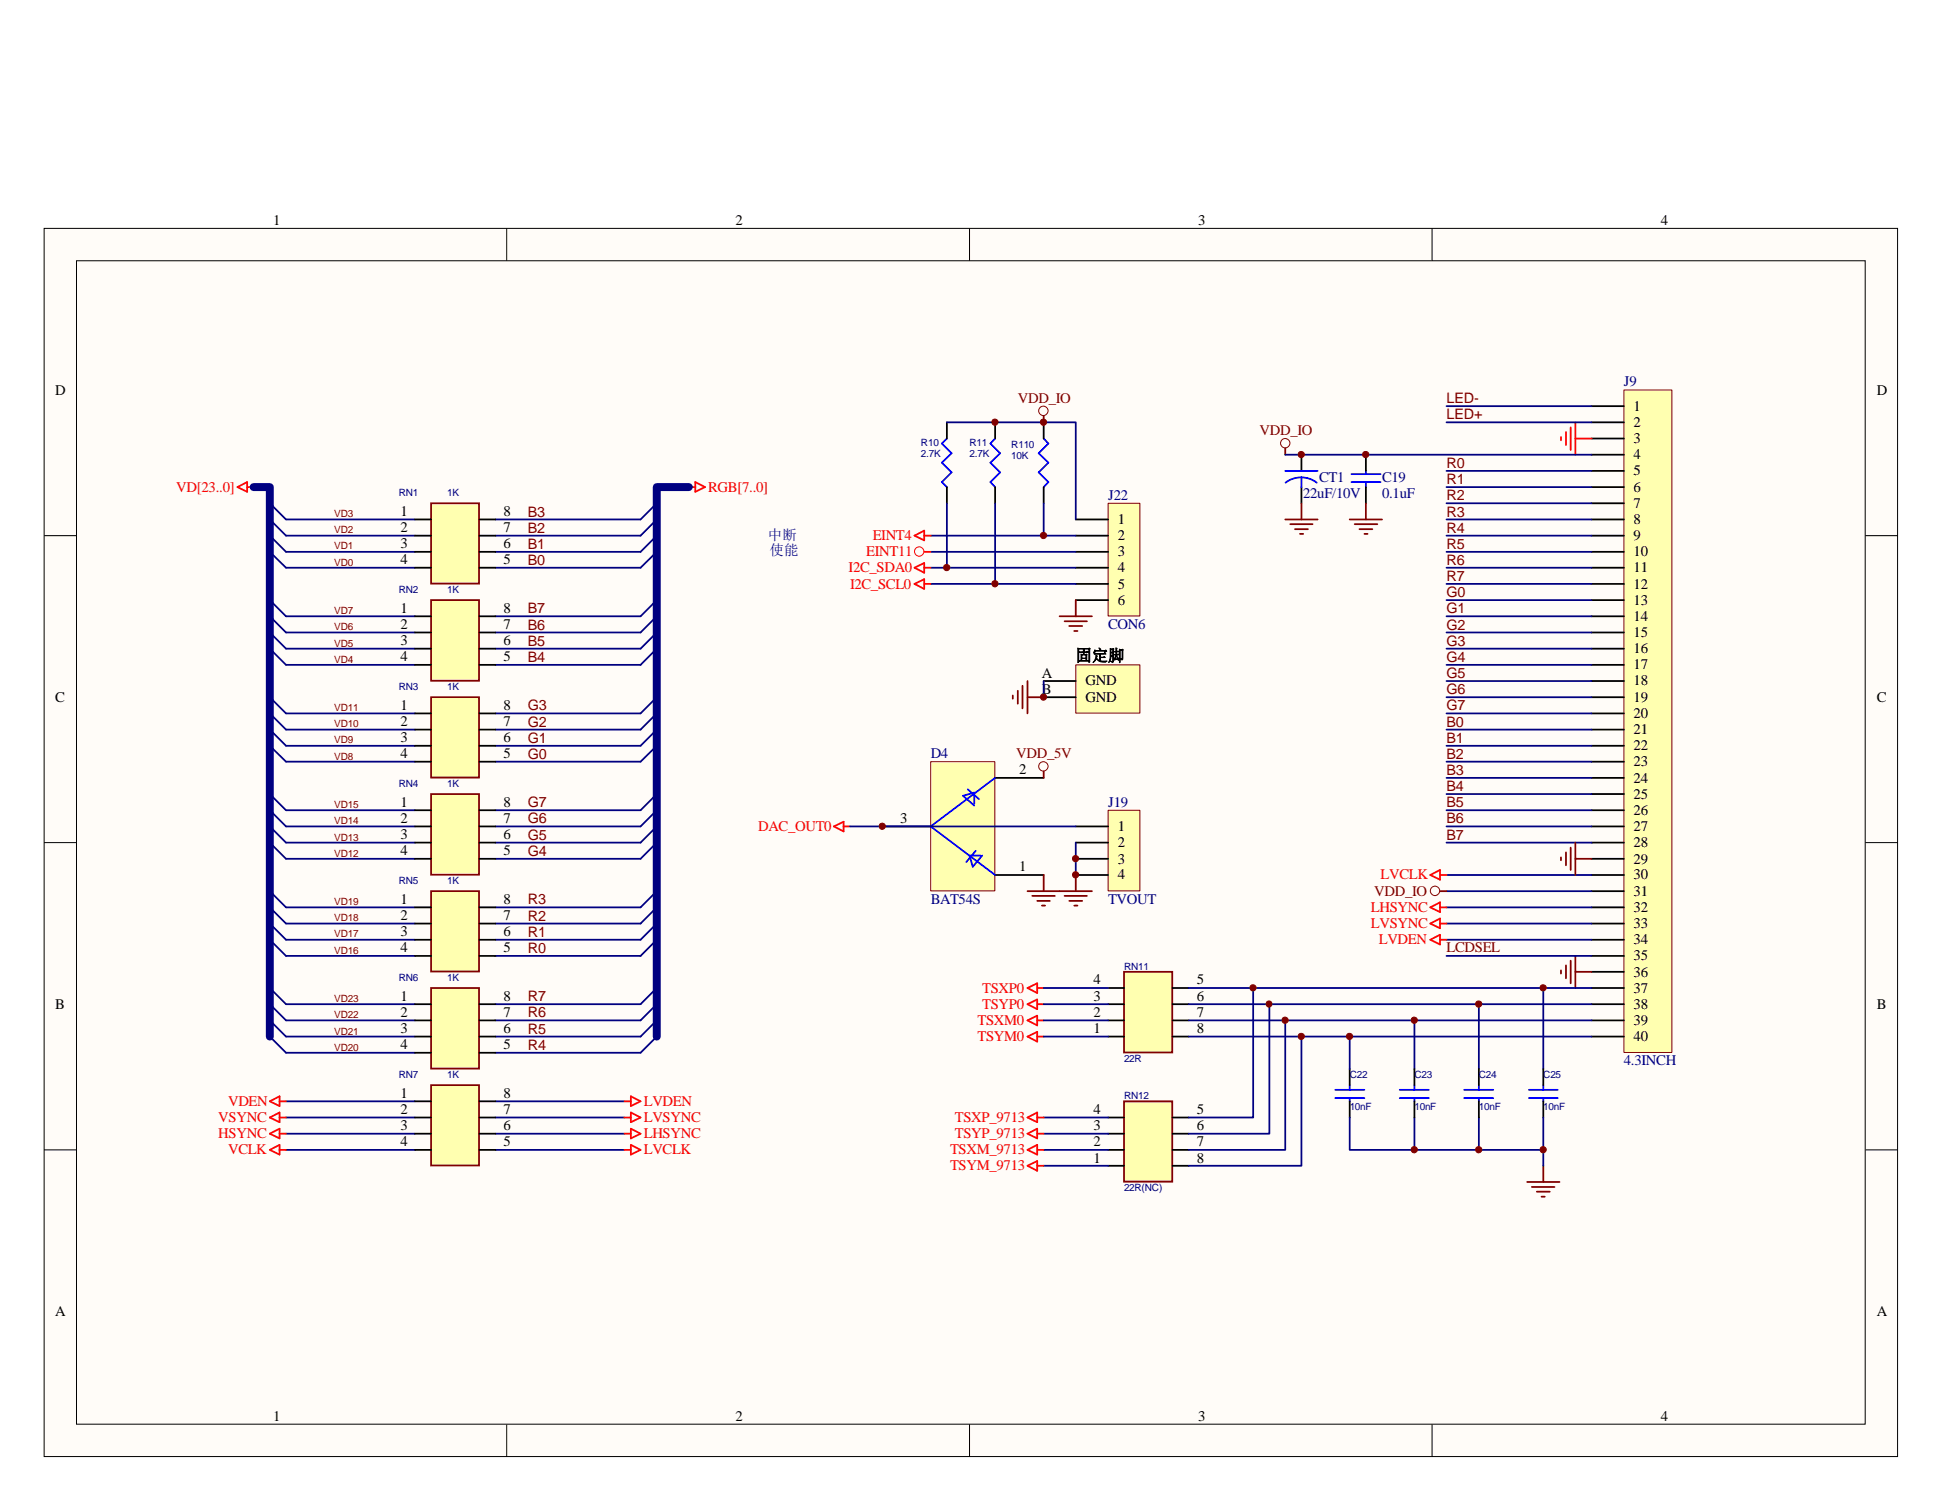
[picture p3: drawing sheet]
<svg xmlns="http://www.w3.org/2000/svg" width="279mm" height="216mm" viewBox="0 0 279 216" stroke-linecap="round" stroke-linejoin="round" font-family="sans-serif">
<path d="M6.3 32.9h266.7v176.6h-266.7z" fill="#fffcf8"/>
<g fill="none" stroke="#000" stroke-width=".14">
<path d="M6.3 32.9h266.7v176.6h-266.7zM11 37.5h257.4v167.4h-257.4zM72.9 32.9v4.6M139.5 32.9v4.6M206 32.9v4.6M6.3 77h4.7M268.4 77h4.6M6.3 121.2h4.7M268.4 121.2h4.6M6.3 165.4h4.7M268.4 165.4h4.6M72.9 204.9v4.6"/>
<path d="M139.5 204.9v4.6M206 204.9v4.6"/>
</g>
<g fill="none" stroke="#000080" stroke-width=".25">
<path d="M41.1 74.7h18.6M41.1 77h18.6M41.1 79.4h18.6M71.3 74.7h20.9M71.3 77h20.9M71.3 79.4h20.9M41.1 81.7h18.6M41.1 88.6h18.6M41.1 91h18.6M41.1 93.3h18.6M41.1 95.6h18.6M71.3 81.7h20.9"/>
<path d="M71.3 88.6h20.9M71.3 91h20.9M71.3 93.3h20.9M71.3 95.6h20.9M41.1 102.6h18.6M41.1 104.9h18.6M41.1 107.3h18.6M41.1 109.6h18.6M41.1 116.5h18.6M41.1 118.9h18.6M71.3 102.6h20.9M71.3 104.9h20.9"/>
<path d="M71.3 107.3h20.9M71.3 109.6h20.9M71.3 116.5h20.9M71.3 118.9h20.9M41.1 121.2h18.6M41.1 123.5h18.6M41.1 130.5h18.6M41.1 132.8h18.6M41.1 135.2h18.6M41.1 137.5h18.6M71.3 121.2h20.9M71.3 123.5h20.9"/>
<path d="M71.3 130.5h20.9M71.3 132.8h20.9M71.3 135.2h20.9M71.3 137.5h20.9M41.1 144.4h18.6M41.1 146.8h18.6M41.1 149.1h18.6M41.1 151.4h18.6M41.1 158.4h18.6M71.3 144.4h20.9M71.3 146.8h20.9M71.3 149.1h20.9"/>
<path d="M71.3 151.4h20.9M71.3 158.4h18.5M203.5 146.8v7M212.8 144.4v9.4M222 142.1v11.7M41.1 160.7h18.6M41.1 163.1h18.6M41.1 165.4h18.6M71.3 160.7h18.5M71.3 163.1h18.5M71.3 165.4h18.5M203.5 160.7v4.7"/>
<path d="M212.8 160.7v4.7"/>
</g>
<path d="M62 130.5l.9-.9 1.2 1.1 1.4-1.4 1.4 1.4 1.1-1.1 1 .9M62 132.8l.9-.9 1.2 1.2 1.4-1.4 1.4 1.4 1.1-1.2 1 .9M62 135.2l.9-1 1.2 1.2 1.4-1.4 1.4 1.4 1.1-1.2 1 1M62 137.5l.9-.9 1.2 1.1 1.4-1.4 1.4 1.4 1.1-1.1 1 .9M210.7 156.8h4.1M210.7 157.9h4.1M212.8 156.1v.7M212.8 157.9v.5" fill="none" stroke="#00f" stroke-width=".25"/>
<path d="M212.8 153.8v2.3M212.8 158.4v2.3" fill="none" stroke="#000" stroke-width=".25"/>
<path d="M62 128.2h6.9v11.5h-6.9z" fill-rule="evenodd" fill="#ffffb0" stroke="#800000" stroke-width=".25"/>
<path d="M59.7 130.5h2.3M59.7 132.8h2.3M59.7 135.2h2.3M59.7 137.5h2.3M69 130.5h2.3M69 132.8h2.3M69 135.2h2.3M69 137.5h2.3M203.5 153.8v2.3M203.5 158.4v2.3" fill="none" stroke="#000" stroke-width=".25"/>
<path d="M62 144.4l.9-.9 1.2 1.2 1.4-1.4 1.4 1.4 1.1-1.2 1 .9M62 146.8l.9-1 1.2 1.2 1.4-1.4 1.4 1.4 1.1-1.2 1 1M62 149.1l.9-.9 1.2 1.2 1.4-1.4 1.4 1.4 1.1-1.2 1 .9M62 151.4l.9-.9 1.2 1.2 1.4-1.4 1.4 1.4 1.1-1.2 1 .9M201.4 156.8h4.2M201.4 157.9h4.2M203.5 156.1v.7M203.5 157.9v.5" fill="none" stroke="#00f" stroke-width=".25"/>
<path d="M62 142.1h6.9v11.6h-6.9z" fill-rule="evenodd" fill="#ffffb0" stroke="#800000" stroke-width=".25"/>
<path d="M59.7 144.4h2.3M59.7 146.8h2.3M59.7 149.1h2.3M59.7 151.4h2.3M69 144.4h2.3M69 146.8h2.3M69 149.1h2.3M69 151.4h2.3M194.2 153.8v2.3M194.2 158.4v2.3" fill="none" stroke="#000" stroke-width=".25"/>
<path d="M62 116.5l.9-.9 1.2 1.2 1.4-1.4 1.4 1.4 1.1-1.2 1 .9M62 118.9l.9-1 1.2 1.2 1.4-1.4 1.4 1.4 1.1-1.2 1 1M62 121.2l.9-.9 1.2 1.2 1.4-1.4 1.4 1.4 1.1-1.2 1 .9M62 123.5l.9-.9 1.2 1.1 1.4-1.3 1.4 1.3 1.1-1.1 1 .9M192.1 156.8h4.2M192.1 157.9h4.2M194.2 156.1v.7M194.2 157.9v.5" fill="none" stroke="#00f" stroke-width=".25"/>
<path d="M62 114.2h6.9v11.6h-6.9z" fill-rule="evenodd" fill="#ffffb0" stroke="#800000" stroke-width=".25"/>
<path d="M59.7 116.5h2.3M59.7 118.9h2.3M69 116.5h2.3M69 118.9h2.3M59.7 121.2h2.3M59.7 123.5h2.3M69 121.2h2.3M69 123.5h2.3" fill="none" stroke="#000" stroke-width=".25"/>
<path d="M62 88.6l.9-.9 1.2 1.2 1.4-1.4 1.4 1.4 1.1-1.2 1 .9M62 91l.9-1 1.2 1.2 1.4-1.4 1.4 1.4 1.1-1.2 1 1M62 93.3l.9-.9 1.2 1.2 1.4-1.4 1.4 1.4 1.1-1.2 1 .9M62 95.6l.9-.9 1.2 1.1 1.4-1.4 1.4 1.4 1.1-1.1 1 .9" fill="none" stroke="#00f" stroke-width=".25"/>
<path d="M62 86.3h6.9v11.6h-6.9z" fill-rule="evenodd" fill="#ffffb0" stroke="#800000" stroke-width=".25"/>
<path d="M59.7 88.6h2.3M59.7 91h2.3M59.7 93.3h2.3M59.7 95.6h2.3M69 88.6h2.3M69 91h2.3M69 93.3h2.3M69 95.6h2.3" fill="none" stroke="#000" stroke-width=".25"/>
<path d="M62 158.4l.9-.9 1.2 1.1 1.4-1.4 1.4 1.4 1.1-1.1 1 .9M62 160.7l.9-.9 1.2 1.2 1.4-1.4 1.4 1.4 1.1-1.2 1 .9M62 163.1l.9-1 1.2 1.2 1.4-1.4 1.4 1.4 1.1-1.2 1 1M62 165.4l.9-.9 1.2 1.1 1.4-1.4 1.4 1.4 1.1-1.1 1 .9" fill="none" stroke="#00f" stroke-width=".25"/>
<path d="M62 156.1h6.9v11.5h-6.9z" fill-rule="evenodd" fill="#ffffb0" stroke="#800000" stroke-width=".25"/>
<path d="M59.7 158.4h2.3M69 158.4h2.3M59.7 160.7h2.3M59.7 163.1h2.3M59.7 165.4h2.3M69 160.7h2.3M69 163.1h2.3M69 165.4h2.3" fill="none" stroke="#000" stroke-width=".25"/>
<path d="M62 102.6l.9-.9 1.2 1.1 1.4-1.4 1.4 1.4 1.1-1.1 1 .9M62 104.9l.9-.9 1.2 1.2 1.4-1.4 1.4 1.4 1.1-1.2 1 .9M62 107.3l.9-1 1.2 1.2 1.4-1.4 1.4 1.4 1.1-1.2 1 1M62 109.6l.9-.9 1.2 1.1 1.4-1.4 1.4 1.4 1.1-1.1 1 .9" fill="none" stroke="#00f" stroke-width=".25"/>
<path d="M62 100.3h6.9v11.5h-6.9z" fill-rule="evenodd" fill="#ffffb0" stroke="#800000" stroke-width=".25"/>
<path d="M59.7 102.6h2.3M59.7 104.9h2.3M59.7 107.3h2.3M59.7 109.6h2.3M69 102.6h2.3M69 104.9h2.3M69 107.3h2.3M69 109.6h2.3M222 153.8v2.3M222 158.4v2.3" fill="none" stroke="#000" stroke-width=".25"/>
<path d="M62 74.7l.9-.9 1.2 1.1 1.4-1.4 1.4 1.4 1.1-1.1 1 .9M62 77l.9-.9 1.2 1.2 1.4-1.4 1.4 1.4 1.1-1.2 1 .9M62 79.4l.9-1 1.2 1.2 1.4-1.4 1.4 1.4 1.1-1.2 1 1M62 81.7l.9-1 1.2 1.2 1.4-1.4 1.4 1.4 1.1-1.2 1 1M220 156.8h4.1M220 157.9h4.1M222 156.1v.7M222 157.9v.5" fill="none" stroke="#00f" stroke-width=".25"/>
<path d="M62 72.4h6.9v11.5h-6.9z" fill-rule="evenodd" fill="#ffffb0" stroke="#800000" stroke-width=".25"/>
<path d="M59.7 74.7h2.3M59.7 77h2.3M59.7 79.4h2.3M69 74.7h2.3M69 77h2.3M69 79.4h2.3M187.2 65.4v2.3M187.2 70.1v2.3M196.5 65.4v2.3M196.5 70.1v2.3M59.7 81.7h2.3M69 81.7h2.3" fill="none" stroke="#000" stroke-width=".25"/>
<circle cx="184.9" cy="63.7" r=".68" fill="none" stroke="#800000" stroke-width=".14"/>
<path d="M184.9 64.5v.9M219.7 170h4.7M220.4 170.7h3.2M221.1 171.4h1.9M221.8 172.1h.4M222 167.7v2.3" fill="none" stroke="#800000" stroke-width=".25"/>
<g fill="none" stroke="#f00" stroke-width=".25">
<path d="M34.2 70.1l1.4-.8v1.4zM35.6 70.1h.9M99.1 70.1h.9M100 69.3l1.4 .8-1.4 .6zM38.8 158.4l1.4-.7v1.4zM40.2 158.4h.9M89.8 158.4h1M90.8 157.7l1.4 .7-1.4 .7zM147.8 142.1l1.4-.7v1.4zM147.8 144.4l1.4-.6v1.4zM147.8 146.8l1.4-.7v1.4zM147.8 149.1l1.4-.7v1.4z"/>
<path d="M149.2 142.1h1M149.2 144.4h1M149.2 149.1h1M149.2 146.8h1M38.8 163.1l1.4-.8v1.4zM38.8 160.7l1.4-.7v1.4zM38.8 165.4l1.4-.7v1.4zM40.2 163.1h.9M40.2 165.4h.9M40.2 160.7h.9M89.8 163.1h1M89.8 165.4h1"/>
<path d="M89.8 160.7h1M90.8 162.3l1.4 .8-1.4 .6zM90.8 160l1.4 .7-1.4 .7zM90.8 164.7l1.4 .7-1.4 .7z"/>
</g>
<g fill="none" stroke="#000080" stroke-width=".25">
<path d="M38.8 72.4l2.3 2.3M38.8 74.7l2.3 2.3M38.8 77l2.3 2.4M38.8 79.4l2.3 2.3M94.5 72.4l-2.3 2.3M94.5 74.7l-2.3 2.3M94.5 77l-2.3 2.4M94.5 79.4l-2.3 2.3M38.8 86.3l2.3 2.3M38.8 88.6l2.3 2.4M38.8 91l2.3 2.3M38.8 93.3l2.3 2.3"/>
<path d="M94.5 86.3l-2.3 2.3M94.5 88.6l-2.3 2.4M94.5 91l-2.3 2.3M94.5 93.3l-2.3 2.3M38.8 100.3l2.3 2.3M38.8 102.6l2.3 2.3M38.8 104.9l2.3 2.4M38.8 107.3l2.3 2.3M38.8 114.2l2.3 2.3M38.8 116.5l2.3 2.4M38.8 118.9l2.3 2.3M94.5 100.3l-2.3 2.3"/>
<path d="M94.5 102.6l-2.3 2.3M94.5 104.9l-2.3 2.4M94.5 107.3l-2.3 2.3M94.5 114.2l-2.3 2.3M94.5 116.5l-2.3 2.4M94.5 118.9l-2.3 2.3M38.8 121.2l2.3 2.3M38.8 128.2l2.3 2.3M38.8 130.5l2.3 2.3M38.8 132.8l2.3 2.4M38.8 135.2l2.3 2.3M94.5 121.2l-2.3 2.3"/>
<path d="M94.5 128.2l-2.3 2.3M94.5 130.5l-2.3 2.3M94.5 132.8l-2.3 2.4M94.5 135.2l-2.3 2.3M38.8 142.1l2.3 2.3M38.8 144.4l2.3 2.4M38.8 146.8l2.3 2.3M38.8 149.1l2.3 2.3M94.5 142.1l-2.3 2.3M94.5 144.4l-2.3 2.4M94.5 146.8l-2.3 2.3M94.5 149.1l-2.3 2.3"/>
<path d="M194.2 160.7v4.7h27.8M222 160.7v7"/>
</g>
<path d="M36.5 70.1h2.3v79M99.1 70.1h-4.6v79" fill="none" stroke="#000080" stroke-width="1.1"/>
<path d="M184.9 67.7h4.7M185 69.4a3.7 3.7 0 0 1 4.4 0M187.2 68.7v1.4M194.4 69.3h4.2M194.4 68.2h4.2M196.5 67.7v.5M196.5 69.3v.8" fill="none" stroke="#00f" stroke-width=".25"/>
<path d="M233.7 56.1h6.8v95.3h-6.8z" fill="#ffffb0"/>
<g fill="none" stroke="#800000" stroke-width=".14">
<path d="M233.6 56.1h6.9v95.3h-6.9z"/>
<circle cx="206.5" cy="128.1" r=".68"/>
</g>
<g fill="none" stroke="#000" stroke-width=".25">
<path d="M229 58.4h4.6M229 60.7h4.6M229 63.1h4.6M229 65.4h4.6M229 67.7h4.6M229 70.1h4.6M229 72.4h4.6M229 74.7h4.6M229 77h4.6M229 79.4h4.6M229 81.7h4.6M229 84h4.6"/>
<path d="M229 86.3h4.6M229 88.6h4.6M229 91h4.6M229 93.3h4.6M229 95.6h4.6M229 98h4.6M229 100.3h4.6M229 102.6h4.6M229 104.9h4.6M229 107.3h4.6M229 109.6h4.6M229 111.9h4.6"/>
<path d="M229 114.2h4.6M229 116.5h4.6M229 118.9h4.6M229 121.2h4.6M229 123.5h4.6M229 125.9h4.6M229 128.2h4.6M229 130.5h4.6M229 132.8h4.6M229 135.2h4.6M229 137.5h4.6M229 139.8h4.6"/>
<path d="M229 142.1h4.6M229 144.4h4.6M229 146.8h4.6M229 149.1h4.6"/>
</g>
<g fill="none" stroke="#000080" stroke-width=".25">
<path d="M208.1 58.4h20.9M184.9 65.4h44.1M208.1 79.4h20.9M208.1 77h20.9M208.1 74.7h20.9M208.1 60.7h20.9M208.1 67.7h20.9M208.1 70.1h20.9M208.1 72.4h20.9M208.1 98h20.9M208.1 95.6h20.9M208.1 93.3h20.9"/>
<path d="M208.1 91h20.9M208.1 84h20.9M208.1 81.7h20.9M208.1 86.3h20.9M208.1 88.6h20.9M208.1 118.9h20.9M208.1 116.5h20.9M208.1 114.2h20.9M208.1 111.9h20.9M208.1 102.6h20.9M208.1 100.3h20.9M208.1 104.9h20.9"/>
<path d="M208.1 107.3h20.9M208.1 109.6h20.9M208.1 135.2h20.9M208.1 132.8h20.9M208.1 130.5h20.9M208.1 128.2h20.9M208.1 125.9h20.9M208.1 121.2h20.9M208.1 137.5h20.9"/>
</g>
<g fill="none" stroke="#800000" stroke-width=".25">
<path d="M184.9 74.7h4.7M185.6 75.4h3.2M186.3 76.1h1.9M187 76.8h.5M187.2 72.4v2.3M194.2 74.7h4.6M194.9 75.4h3.3M195.6 76.1h1.8M196.3 76.8h.5M196.5 72.4v2.3M207.2 128.2h.9M224.6 123.3v.4"/>
<path d="M224.6 139.6v.4M225.3 122.6v1.9M225.3 138.9v1.8M226 121.9v3.2M226 138.2v3.2M226.7 121.2v4.7M226.7 137.5v4.6M226.7 123.5h2.3M226.7 139.8h2.3"/>
</g>
<g fill="none" stroke="#f00" stroke-width=".25">
<path d="M224.6 62.9v.4M225.3 62.1v1.9M226 61.5v3.2M226.7 60.7v4.7M226.7 63.1h2.3M205.8 130.5l1.4-.7v1.4zM205.8 125.9l1.4-.8v1.4zM205.8 132.8l1.4-.7v1.4zM205.8 135.2l1.4-.7v1.3zM207.2 130.5h.9M207.2 135.2h.9M207.2 125.9h.9"/>
<path d="M207.2 132.8h.9"/>
</g>
<path d="M159.5 72.4h4.5v16.2h-4.5z" fill="#ffffb0"/>
<g fill="none" stroke="#800000" stroke-width=".14">
<path d="M159.4 72.4h4.6v16.2h-4.6z"/>
<circle cx="150.1" cy="59.1" r=".68"/>
</g>
<path d="M150.2 60.7v2.4M150.2 70.1v2.3M154.8 74.7h4.6M154.8 77h4.6M154.8 79.4h4.6M154.8 81.7h4.6M154.8 84h4.6M154.8 86.3h4.6" fill="none" stroke="#000" stroke-width=".25"/>
<path d="M133.9 77h20.9M133.9 79.4h20.9M150.2 60.7h4.6v14M150.2 72.4v4.6M133.9 81.7h20.9M133.9 84h20.9" fill="none" stroke="#000080" stroke-width=".25"/>
<path d="M150.2 59.8v.9M152.4 88.6h4.7M153.2 89.4h3.2M153.8 90h1.9M154.6 90.8h.4M154.8 86.3v2.3M152.4 128.2h4.7M153.2 128.9h3.2M153.8 129.6h1.9M154.6 130.3h.4M154.8 125.9v2.3" fill="none" stroke="#800000" stroke-width=".25"/>
<path d="M150.2 63.1l.6 .7-1.4 1.4 1.4 1.3-1.4 1.4 1.4 1.4-.6 .8" fill="none" stroke="#00f" stroke-width=".25"/>
<path d="M131.6 77l1.4-.7v1.4zM133 77h.9M133 79.4h.9M131.6 81.7l1.4-.7v1.4zM131.6 84l1.4-.7v1.4zM133 81.7h.9M133 84h.9" fill="none" stroke="#f00" stroke-width=".25"/>
<circle cx="132.3" cy="79.3" r=".68" fill="none" stroke="#f00" stroke-width=".14"/>
<path d="M159.5 116.6h4.5v11.5h-4.5z" fill="#ffffb0"/>
<path d="M159.4 116.5h4.6v11.6h-4.6z" fill="none" stroke="#800000" stroke-width=".14"/>
<path d="M154.8 118.9h4.6M154.8 121.2h4.6M154.8 123.5h4.6M154.8 125.9h4.6" fill="none" stroke="#000" stroke-width=".25"/>
<path d="M154.8 121.2v4.7" fill="none" stroke="#000080" stroke-width=".25"/>
<path d="M133.9 109.6h9.2v18.5h-9.2z" fill="#ffffb0"/>
<g fill="none" stroke="#800000" stroke-width=".14">
<path d="M133.9 109.6h9.2v18.5h-9.2z"/>
<circle cx="150.1" cy="110.2" r=".68"/>
</g>
<path d="M127 118.9h6.9M143.2 111.9h7M143.2 125.9h7" fill="none" stroke="#000" stroke-width=".25"/>
<path d="M139.2 113.5l1.6 1.4M140.2 115.6v-1.6l-1.6 .5 1.6 1.4M143.2 111.9l-9.3 7 9.3 7M140.4 122.4l-1.4 1.6M141.1 123.1h-1.6l.5 1.6 1.3-1.6" fill="none" stroke="#00f" stroke-width=".25"/>
<path d="M150.2 111v.9M147.8 128.2h4.6M148.5 128.9h3.3M149.2 129.6h1.8M149.9 130.3h.5M150.2 125.9v2.3" fill="none" stroke="#800000" stroke-width=".25"/>
<path d="M120 118.9l1.4-.7v1.4zM121.4 118.9h.9" fill="none" stroke="#f00" stroke-width=".25"/>
<path d="M154.8 95.7h9.2v6.9h-9.2z" fill="#ffffb0"/>
<path d="M154.8 95.6h9.2v7h-9.2z" fill="none" stroke="#800000" stroke-width=".14"/>
<path d="M150.2 98h4.6M150.2 100.3h4.6" fill="none" stroke="#000" stroke-width=".25"/>
<path d="M161.7 149.1l.9 .9 1.2-1.1 1.4 1.4 1.4-1.4 1.2 1.1 .9-.9M161.7 146.8l.9 .9 1.2-1.1 1.4 1.4 1.4-1.4 1.2 1.1 .9-.9M161.7 144.4l.9 1 1.2-1.2 1.4 1.4 1.4-1.4 1.2 1.2 .9-1M161.7 142.1l.9 .9 1.2-1.1 1.4 1.4 1.4-1.4 1.2 1.1 .9-.9" fill="none" stroke="#00f" stroke-width=".25"/>
<path d="M161.7 139.8h7v11.6h-7z" fill-rule="evenodd" fill="#ffffb0" stroke="#800000" stroke-width=".25"/>
<path d="M159.4 149.1h2.3M159.4 146.8h2.3M159.4 144.4h2.3M159.4 142.1h2.3M168.7 149.1h2.3M168.7 146.8h2.3M168.7 144.4h2.3M168.7 142.1h2.3" fill="none" stroke="#000" stroke-width=".25"/>
<path d="M146.4 99.4v1.8M147.1 98.6v3.3M147.8 98v4.6M145.7 100v.5M147.8 100.3h2.4" fill="none" stroke="#800000" stroke-width=".25"/>
<path d="M150.2 98v2.3M171 149.1h58M171 146.8h58M171 144.4h58M171 142.1h58" fill="none" stroke="#000080" stroke-width=".25"/>
<path d="M161.7 167.7l.9 .9 1.2-1.1 1.4 1.4 1.4-1.4 1.2 1.1 .9-.9M161.7 165.4l.9 .9 1.2-1.2 1.4 1.4 1.4-1.4 1.2 1.2 .9-.9M161.7 163.1l.9 .9 1.2-1.2 1.4 1.4 1.4-1.4 1.2 1.2 .9-.9M161.7 160.7l.9 1 1.2-1.2 1.4 1.4 1.4-1.4 1.2 1.2 .9-1" fill="none" stroke="#00f" stroke-width=".25"/>
<path d="M161.7 158.4h7v11.6h-7z" fill-rule="evenodd" fill="#ffffb0" stroke="#800000" stroke-width=".25"/>
<path d="M136.2 60.7v2.4M136.2 70.1v2.3M143.2 60.7v2.4M143.2 70.1v2.3M159.4 167.7h2.3M159.4 165.4h2.3M159.4 163.1h2.3M159.4 160.7h2.3M168.7 167.7h2.3M168.7 165.4h2.3M168.7 163.1h2.3M168.7 160.7h2.3" fill="none" stroke="#000" stroke-width=".25"/>
<g fill="none" stroke="#000080" stroke-width=".25">
<path d="M136.2 60.7h14M136.2 72.4v9.3M143.2 72.4v11.6M122.3 118.9h32.5M150.2 142.1h9.2M150.2 144.4h9.2M150.2 146.8h9.2M150.2 149.1h9.2M180.3 142.1v18.6h-9.3M182.6 144.4v18.7h-11.6M184.9 146.8v18.6h-13.9M187.2 149.1v18.6h-16.2"/>
<path d="M194.2 149.1v4.7M150.2 160.7h9.2M150.2 163.1h9.2M150.2 165.4h9.2M150.2 167.7h9.2"/>
</g>
<path d="M147.8 160.7l1.4-.7v1.4zM147.8 163.1l1.4-.8v1.4zM147.8 165.4l1.4-.7v1.4zM147.8 167.7l1.4-.7v1.4zM149.2 160.7h1M149.2 163.1h1M149.2 167.7h1M149.2 165.4h1" fill="none" stroke="#f00" stroke-width=".25"/>
<g fill="#800000" stroke="#800000" stroke-width=".14">
<circle cx="196.5" cy="65.4" r=".45"/>
<circle cx="187.2" cy="65.4" r=".45"/>
<circle cx="150.1" cy="77" r=".45"/>
<circle cx="154.7" cy="125.8" r=".45"/>
<circle cx="154.7" cy="123.5" r=".45"/>
<circle cx="126.9" cy="118.8" r=".45"/>
<circle cx="150.1" cy="100.3" r=".45"/>
<circle cx="180.3" cy="142.1" r=".45"/>
<circle cx="182.6" cy="144.4" r=".44"/>
<circle cx="184.9" cy="146.7" r=".45"/>
<circle cx="187.2" cy="149.1" r=".45"/>
<circle cx="203.5" cy="165.4" r=".45"/>
<circle cx="203.5" cy="146.7" r=".45"/>
<circle cx="212.7" cy="165.4" r=".45"/>
<circle cx="212.7" cy="144.4" r=".45"/>
<circle cx="222" cy="142.1" r=".45"/>
<circle cx="222" cy="165.4" r=".45"/>
<circle cx="194.2" cy="149.1" r=".45"/>
<circle cx="150.1" cy="60.7" r=".45"/>
<circle cx="143.1" cy="60.7" r=".45"/>
<circle cx="136.2" cy="81.6" r=".45"/>
<circle cx="143.1" cy="84" r=".45"/>
</g>
<path d="M136.2 63.1l-.7 .7 1.4 1.4-1.4 1.3 1.4 1.4-1.4 1.4 .7 .8M143.2 63.1l-.7 .7 1.4 1.4-1.4 1.3 1.4 1.4-1.4 1.4 .7 .8" fill="none" stroke="#00f" stroke-width=".25"/>
<text font-size="2.3" x="154.8" y="95.1">固定脚</text>
<g font-size="2.1">
<text x="39.3" y="32.3">1</text>
<text x="105.8" y="32.3">2</text>
<text x="172.4" y="32.3">3</text>
<text x="239" y="32.3">4</text>
<text x="8" y="56.8">D</text>
<text x="235" y="59.1">1</text>
<text x="270" y="56.8">D</text>
<text x="235" y="61.4">2</text>
<text x="235" y="63.8">3</text>
<text x="235" y="66.1">4</text>
<text x="235" y="68.4">5</text>
<text x="235" y="70.7">6</text>
<text x="57.6" y="74.2">1</text>
<text x="57.6" y="76.5">2</text>
<text x="72.4" y="76.5">7</text>
<text x="72.4" y="74.2">8</text>
<text x="160.8" y="75.4">1</text>
<text x="160.8" y="77.7">2</text>
<text x="235" y="73">7</text>
<text x="235" y="75.4">8</text>
<text x="235" y="77.7">9</text>
<text x="57.6" y="78.9">3</text>
<text x="57.6" y="81.2">4</text>
<text x="72.4" y="81.2">5</text>
<text x="72.4" y="78.9">6</text>
<text x="160.8" y="80">3</text>
<text x="160.8" y="82.3">4</text>
<text x="235" y="80">10</text>
<text x="235" y="82.3">11</text>
<text x="57.6" y="88.1">1</text>
<text x="72.4" y="88.1">8</text>
<text x="160.8" y="84.7">5</text>
<text x="160.8" y="87">6</text>
<text x="235" y="84.7">12</text>
<text x="235" y="87">13</text>
<text x="235" y="89.3">14</text>
<text x="57.6" y="90.5">2</text>
<text x="57.6" y="92.8">3</text>
<text x="57.6" y="95.1">4</text>
<text x="72.4" y="95.1">5</text>
<text x="72.4" y="92.8">6</text>
<text x="72.4" y="90.5">7</text>
<text x="235" y="91.7">15</text>
<text x="235" y="94">16</text>
<text x="8" y="100.9">C</text>
<text x="149.9" y="97.5">A</text>
<text x="149.9" y="99.8">B</text>
<text x="156.2" y="98.6">GND</text>
<text x="156.2" y="100.9">GND</text>
<text x="235" y="96.3">17</text>
<text x="235" y="98.6">18</text>
<text x="235" y="100.9">19</text>
<text x="270" y="100.9">C</text>
<text x="57.6" y="102.1">1</text>
<text x="57.6" y="104.4">2</text>
<text x="57.6" y="106.8">3</text>
<text x="72.4" y="106.8">6</text>
<text x="72.4" y="104.4">7</text>
<text x="72.4" y="102.1">8</text>
<text x="235" y="103.3">20</text>
<text x="235" y="105.6">21</text>
<text x="235" y="107.9">22</text>
<text x="57.6" y="109.1">4</text>
<text x="72.4" y="109.1">5</text>
<text x="146.6" y="111.4">2</text>
<text x="235" y="110.2">23</text>
<text x="235" y="112.6">24</text>
<text x="57.6" y="116">1</text>
<text x="57.6" y="118.4">2</text>
<text x="72.4" y="118.4">7</text>
<text x="72.4" y="116">8</text>
<text x="129.5" y="118.4">3</text>
<text x="160.8" y="119.5">1</text>
<text x="235" y="114.9">25</text>
<text x="235" y="117.2">26</text>
<text x="235" y="119.5">27</text>
<text x="57.6" y="120.7">3</text>
<text x="57.6" y="123">4</text>
<text x="72.4" y="123">5</text>
<text x="72.4" y="120.7">6</text>
<text x="146.6" y="125.3">1</text>
<text x="160.8" y="121.9">2</text>
<text x="160.8" y="124.2">3</text>
<text x="235" y="121.9">28</text>
<text x="235" y="124.2">29</text>
<text x="57.6" y="130">1</text>
<text x="72.4" y="130">8</text>
<text x="160.8" y="126.5">4</text>
<text x="235" y="126.5">30</text>
<text x="235" y="128.8">31</text>
<text x="235" y="131.1">32</text>
<text x="57.6" y="132.3">2</text>
<text x="57.6" y="134.7">3</text>
<text x="57.6" y="137">4</text>
<text x="72.4" y="137">5</text>
<text x="72.4" y="134.7">6</text>
<text x="72.4" y="132.3">7</text>
<text x="235" y="133.5">33</text>
<text x="235" y="135.8">34</text>
<text x="57.6" y="143.9">1</text>
<text x="72.4" y="143.9">8</text>
<text x="157.3" y="143.9">3</text>
<text x="157.3" y="141.6">4</text>
<text x="172.2" y="141.6">5</text>
<text x="172.2" y="143.9">6</text>
<text x="235" y="138.1">35</text>
<text x="235" y="140.5">36</text>
<text x="235" y="142.8">37</text>
<text x="8" y="145.1">B</text>
<text x="57.6" y="146.3">2</text>
<text x="57.6" y="148.6">3</text>
<text x="72.4" y="148.6">6</text>
<text x="72.4" y="146.3">7</text>
<text x="157.3" y="148.6">1</text>
<text x="157.3" y="146.3">2</text>
<text x="172.2" y="146.3">7</text>
<text x="172.2" y="148.6">8</text>
<text x="235" y="145.1">38</text>
<text x="235" y="147.4">39</text>
<text x="235" y="149.8">40</text>
<text x="270" y="145.1">B</text>
<text x="57.6" y="150.9">4</text>
<text x="72.4" y="150.9">5</text>
<text x="57.6" y="157.9">1</text>
<text x="57.6" y="160.2">2</text>
<text x="72.4" y="160.2">7</text>
<text x="72.4" y="157.9">8</text>
<text x="157.3" y="160.2">4</text>
<text x="172.2" y="160.2">5</text>
<text x="57.6" y="162.6">3</text>
<text x="57.6" y="164.9">4</text>
<text x="72.4" y="164.9">5</text>
<text x="72.4" y="162.6">6</text>
<text x="157.3" y="167.2">1</text>
<text x="157.3" y="164.9">2</text>
<text x="157.3" y="162.6">3</text>
<text x="172.2" y="162.6">6</text>
<text x="172.2" y="164.9">7</text>
<text x="172.2" y="167.2">8</text>
<text x="8" y="189.3">A</text>
<text x="270" y="189.3">A</text>
<text x="39.3" y="204.4">1</text>
<text x="105.8" y="204.4">2</text>
<text x="172.4" y="204.4">3</text>
<text x="239" y="204.4">4</text>
</g>
<g font-size="2.1" fill="#800000">
<text x="146.4" y="57.9">VDD_IO</text>
<text x="208.1" y="58">LED-</text>
<text x="181.2" y="62.6">VDD_IO</text>
<text x="208.1" y="60.3">LED+</text>
<text x="208.1" y="69.6">R1</text>
<text x="208.1" y="72">R2</text>
<text x="208.1" y="67.3">R0</text>
<text x="75.9" y="76.6">B2</text>
<text x="75.9" y="74.3">B3</text>
<text x="208.1" y="74.3">R3</text>
<text x="208.1" y="76.6">R4</text>
<text x="75.9" y="79">B1</text>
<text x="75.9" y="81.3">B0</text>
<text x="208.1" y="79">R5</text>
<text x="208.1" y="81.3">R6</text>
<text x="208.1" y="83.6">R7</text>
<text x="75.9" y="88.2">B7</text>
<text x="208.1" y="85.9">G0</text>
<text x="208.1" y="88.2">G1</text>
<text x="75.9" y="95.2">B4</text>
<text x="75.9" y="92.9">B5</text>
<text x="75.9" y="90.6">B6</text>
<text x="208.1" y="90.6">G2</text>
<text x="208.1" y="92.9">G3</text>
<text x="208.1" y="95.2">G4</text>
<text x="208.1" y="97.5">G5</text>
<text x="208.1" y="99.9">G6</text>
<text x="75.9" y="106.8">G1</text>
<text x="75.9" y="104.5">G2</text>
<text x="75.9" y="102.2">G3</text>
<text x="208.1" y="102.2">G7</text>
<text x="208.1" y="104.5">B0</text>
<text x="208.1" y="106.8">B1</text>
<text x="75.9" y="109.2">G0</text>
<text x="146.2" y="109.1">VDD_5V</text>
<text x="208.1" y="109.2">B2</text>
<text x="208.1" y="111.5">B3</text>
<text x="208.1" y="113.8">B4</text>
<text x="75.9" y="116.1">G7</text>
<text x="75.9" y="118.4">G6</text>
<text x="208.1" y="116.1">B5</text>
<text x="208.1" y="118.4">B6</text>
<text x="75.9" y="123.1">G4</text>
<text x="75.9" y="120.8">G5</text>
<text x="208.1" y="120.8">B7</text>
<text x="75.9" y="130.1">R3</text>
<text x="197.7" y="128.8">VDD_IO</text>
<text x="75.9" y="137.1">R0</text>
<text x="75.9" y="134.7">R1</text>
<text x="75.9" y="132.4">R2</text>
<text x="208.1" y="137">LCDSEL</text>
<text x="75.9" y="148.7">R5</text>
<text x="75.9" y="146.3">R6</text>
<text x="75.9" y="144">R7</text>
<text x="75.9" y="151">R4</text>
</g>
<g font-size="2.1" fill="#000080">
<text x="233.6" y="55.6">J9</text>
<text x="159.4" y="71.9">J22</text>
<text x="187.5" y="71.6">22uF/10V</text>
<text x="189.8" y="69.3">CT1</text>
<text x="198.8" y="69.3">C19</text>
<text x="198.8" y="71.6">0.1uF</text>
<text x="110.5" y="77.7">中断</text>
<text x="110.7" y="79.8">使能</text>
<text x="159.4" y="90.5">CON6</text>
<text x="133.9" y="109.1">D4</text>
<text x="159.4" y="116">J19</text>
<text x="133.9" y="130">BAT54S</text>
<text x="159.4" y="130">TVOUT</text>
<text x="233.6" y="153.2">4.3INCH</text>
</g>
<g font-size="2.1" fill="#f00">
<text x="25.4" y="70.7">VD[23..0]</text>
<text x="101.9" y="70.7">RGB[7..0]</text>
<text x="125.6" y="77.7">EINT4</text>
<text x="122.1" y="82.3">I2C_SDA0</text>
<text x="124.6" y="80">EINT11</text>
<text x="122.3" y="84.7">I2C_SCL0</text>
<text x="109.1" y="119.5">DAC_OUT0</text>
<text x="197.2" y="131.1">LHSYNC</text>
<text x="198.6" y="126.5">LVCLK</text>
<text x="197.2" y="133.5">LVSYNC</text>
<text x="198.4" y="135.8">LVDEN</text>
<text x="141.3" y="142.8">TSXP0</text>
<text x="140.6" y="149.8">TSYM0</text>
<text x="140.6" y="147.4">TSXM0</text>
<text x="141.3" y="145.1">TSYP0</text>
<text x="31.4" y="161.4">VSYNC</text>
<text x="32.8" y="159">VDEN</text>
<text x="92.6" y="159">LVDEN</text>
<text x="92.6" y="161.4">LVSYNC</text>
<text x="137.4" y="161.4">TSXP_9713</text>
<text x="31.4" y="163.7">HSYNC</text>
<text x="32.8" y="166">VCLK</text>
<text x="92.6" y="163.7">LHSYNC</text>
<text x="92.6" y="166">LVCLK</text>
<text x="136.7" y="166">TSXM_9713</text>
<text x="137.4" y="163.7">TSYP_9713</text>
<text x="136.7" y="168.4">TSYM_9713</text>
</g>
<g font-size="1.4" fill="#000080">
<text x="132.5" y="64.2">R10</text>
<text x="132.5" y="65.8">2.7K</text>
<text x="139.5" y="64.2">R11</text>
<text x="139.5" y="65.8">2.7K</text>
<text x="145.5" y="64.4">R110</text>
<text x="57.4" y="71.4">RN1</text>
<text x="64.3" y="71.4">1K</text>
<text x="145.5" y="66">10K</text>
<text x="57.4" y="85.3">RN2</text>
<text x="64.3" y="85.3">1K</text>
<text x="57.4" y="99.3">RN3</text>
<text x="64.3" y="99.3">1K</text>
<text x="57.4" y="113.2">RN4</text>
<text x="64.3" y="113.2">1K</text>
<text x="57.4" y="127.2">RN5</text>
<text x="64.3" y="127.2">1K</text>
<text x="57.4" y="141.1">RN6</text>
<text x="64.3" y="141.1">1K</text>
<text x="161.7" y="139.5">RN11</text>
<text x="57.4" y="155.1">RN7</text>
<text x="64.3" y="155.1">1K</text>
<text x="161.7" y="152.7">22R</text>
<text x="194.2" y="155.1">C22</text>
<text x="203.5" y="155.1">C23</text>
<text x="212.8" y="155.1">C24</text>
<text x="222" y="155.1">C25</text>
<text x="161.7" y="158.1">RN12</text>
<text x="194.2" y="159.7">10nF</text>
<text x="203.5" y="159.7">10nF</text>
<text x="212.8" y="159.7">10nF</text>
<text x="222" y="159.7">10nF</text>
<text x="161.7" y="171.3">22R(NC)</text>
</g>
<g font-size="1.4" fill="#800000">
<text x="48.1" y="76.7">VD2</text>
<text x="48.1" y="74.4">VD3</text>
<text x="48.1" y="81.4">VD0</text>
<text x="48.1" y="79">VD1</text>
<text x="48.1" y="88.3">VD7</text>
<text x="48.1" y="95.3">VD4</text>
<text x="48.1" y="93">VD5</text>
<text x="48.1" y="90.7">VD6</text>
<text x="48.1" y="106.9">VD9</text>
<text x="48.1" y="104.6">VD10</text>
<text x="48.1" y="102.3">VD11</text>
<text x="48.1" y="109.3">VD8</text>
<text x="48.1" y="118.6">VD14</text>
<text x="48.1" y="116.2">VD15</text>
<text x="48.1" y="123.2">VD12</text>
<text x="48.1" y="120.9">VD13</text>
<text x="48.1" y="130.2">VD19</text>
<text x="48.1" y="137.2">VD16</text>
<text x="48.1" y="134.8">VD17</text>
<text x="48.1" y="132.5">VD18</text>
<text x="48.1" y="148.8">VD21</text>
<text x="48.1" y="146.5">VD22</text>
<text x="48.1" y="144.1">VD23</text>
<text x="48.1" y="151.1">VD20</text>
</g>
</svg>
